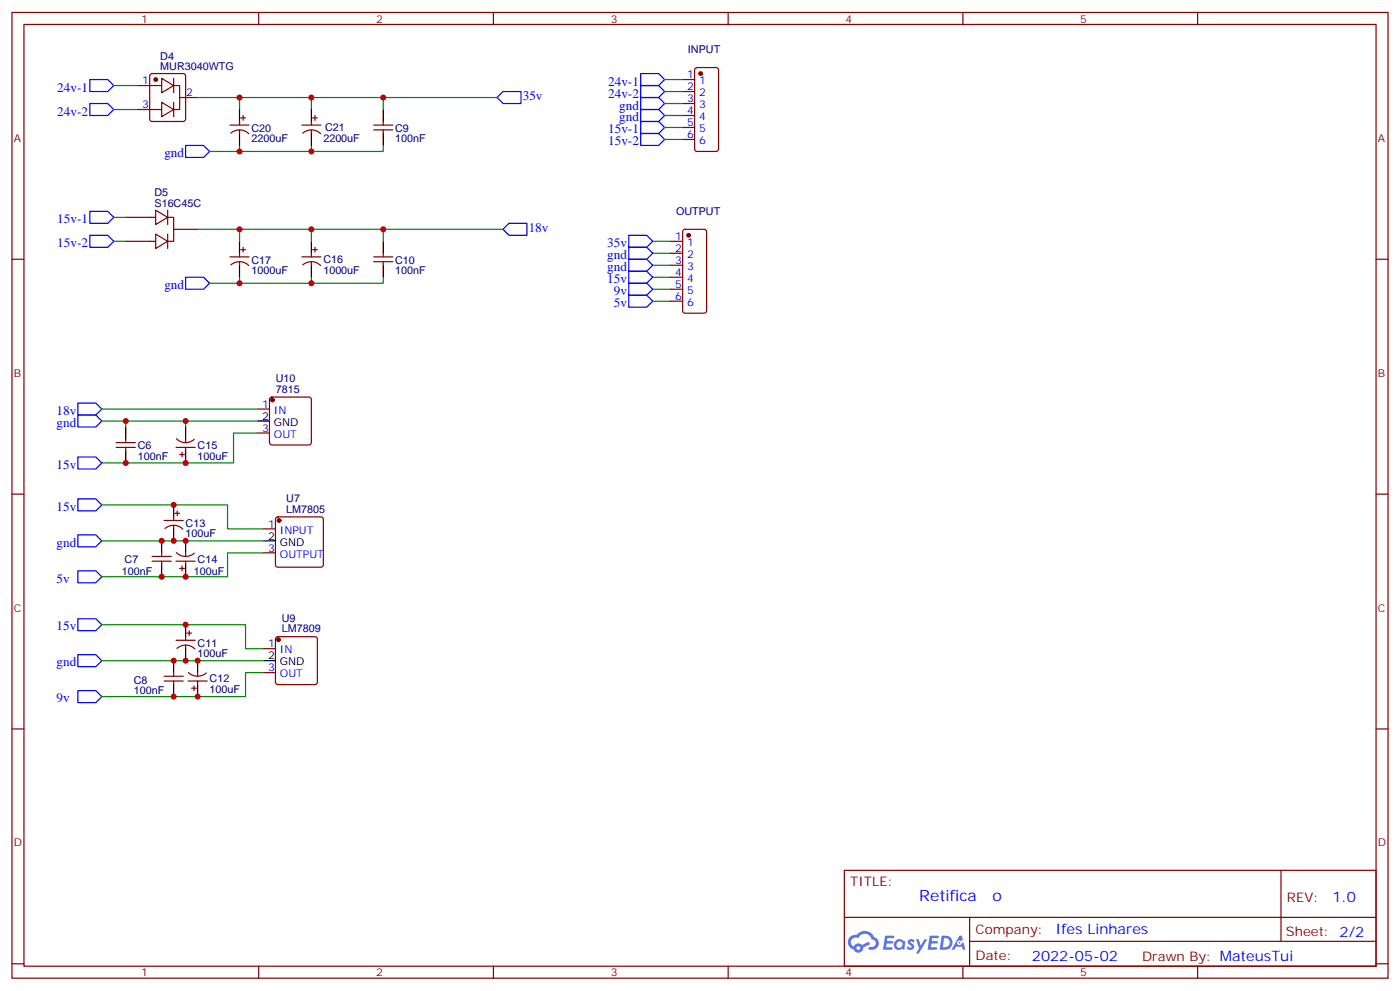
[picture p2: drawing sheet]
<svg xmlns="http://www.w3.org/2000/svg" width="412mm" height="292mm" viewBox="0 0 412 292" stroke-linecap="round" stroke-linejoin="round" font-family="sans-serif">
<g fill="none" stroke="#870000" stroke-width=".35">
<path d="M3.5 3.7h405.4v284.3h-405.4zM7.1 7.2h398.2v277.3h-398.2zM76.2 3.7v3.5M145.3 3.7v3.5M214.5 3.7v3.5M283.6 3.7v3.5M352.8 3.7v3.5M3.5 76.3h3.6M405.3 76.3h3.6M3.5 145.5h3.6M405.3 145.5h3.6M3.5 214.6h3.6"/>
<path d="M405.3 214.6h3.6M248.7 256.3h156.6v28.2h-156.6zM377.3 256.3v20.9M248.7 270.1h156.5M285.6 277.2h119.6M285.6 270.1v14.1M3.5 283.8h3.6M76.2 284.5v3.5M145.3 284.5v3.5M214.5 284.5v3.5M283.6 284.5v3.5M352.8 284.5v3.5"/>
<path d="M405.3 283.8h3.6"/>
</g>
<g fill="#5487ff">
<path d="M267.7 276.7a1.22 1.22 0 0 1 1.7 .3l-.4 .6a.47 .47 0 0 0-.3-.4 .47 .47 0 0 0-.5 .2l.1 .2a1.14 1.14 0 0 1 .8 1.7 1.14 1.14 0 0 1-1.9 0l-.2-.2 .5-.5 .7 .4a.29 .29 0 0 0 .3-.2 .29 .29 0 0 0-.2-.4 1.04 1.04 0 0 1-.6-1.7z"/>
<path d="M260.7 275.5h2.4l.3 .2-.2 .5h-1.8l-.1 .9h1.5l.3 .3-.3 .4h-1.6l-.2 1.1 1.7 .1 .2 .3-.2 .3h-2.6z"/>
<path d="M273.8 275.5h2.4l.3 .2-.1 .5h-1.8l-.2 .9h1.6l.3 .3-.4 .4h-1.6l-.1 1.1 1.7 .1 .2 .3-.2 .3h-2.6z"/>
<path d="M282.6 275.5h.7l.3 1.2-.6 .4a.69 .69 0 0 0-1 .2 .69 .69 0 0 0 .4 1 .69 .69 0 0 0 .9-.6l.5-.3 .6 2.2h-.8l-.2-.9h-1.8l-.5 .9h-.8z"/>
<path d="M269.8 276.6h.8l.6 1.8 1.1-1.8h.9l-2.6 4.2h-.8l.9-1.6z"/>
<path d="M277.4 275.5l-.6 4.1h1.3a2.11 2.11 0 0 0 2.5-2.1 2.11 2.11 0 0 0-2.5-2zM278.1 276.2a1.39 1.39 0 0 1 1.7 1.4 1.39 1.39 0 0 1-1.8 1.3h-.3z"/>
<path d="M263.7 277.1a1.54 1.54 0 0 0-.1 2.1 1.54 1.54 0 0 0 2.2 .2l.6 .2 .3-2.3-.2-.2-.4-.1a1.49 1.49 0 0 0-2.4 .1zM264 278.1a.94 .94 0 0 1 1.8 0 .94 .94 0 0 1-1.8 0z"/>
<path d="M250.4 275.9a2.18 2.18 0 0 0 1.1 3.7 1.44 1.44 0 0 0 1.6 .9 1.44 1.44 0 0 0 1.2-1.5l2-1-.5-.7-1.9 .9a1.47 1.47 0 0 0-2.4 .5 1.39 1.39 0 0 1-.7-2 1.39 1.39 0 0 1 2-.4 2.12 2.12 0 0 1 2.2-1.3 2.12 2.12 0 0 1 1.9 1.6 1.14 1.14 0 0 1 1.1 1.5 1.14 1.14 0 0 1-1.7 .7 .43 .43 0 0 0-.5 .3 .43 .43 0 0 0 .4 .5 1.98 1.98 0 0 0 2.5-1.2 1.98 1.98 0 0 0-1.2-2.5 3.1 3.1 0 0 0-5.3-.7l-.9 .1zM252.3 279.2a.55 .55 0 0 1 1.1 0 .55 .55 0 0 1-1.1 0z"/>
<circle cx="282.6" cy="277.6" r=".26"/>
</g>
<g fill="none" stroke="#870000" stroke-width=".35">
<path d="M40.6 25.2h7M40.6 32.2h7M44.3 21.9l.5-.2h9.2l.5 .2 .2 .5v12.7l-.3 .5-.4 .2h-9.2l-.5-.3-.2-.4v-12.7zM47.6 23.1l3.6 2.1-3.6 2.1zM47.6 30.1l3.6 2.1-3.6 2.2zM51.2 25.2h1.7v7h-1.7M51.2 23.1v4.2M51.2 30.1v4.3M52.9 28.7h5.3M67.7 36.8h5.7M68 39.2a3.8 3.8 0 0 1 5.3 .2M70.6 35.8v1"/>
<path d="M70.6 38.2v1.1M70.9 34.7h1.4M71.6 34v1.4M88.9 36.8h5.6M89.2 39.2a3.8 3.8 0 0 1 5.2 .2M91.7 35.8v1M91.7 38.2v1.1M92.1 34.7h1.4M92.8 34v1.4M110.1 38.2h5.6M110.1 36.8h5.6M112.9 35.8v1"/>
<path d="M112.9 38.2v1.1M201.1 23.4h3.5M201.1 27h3.5M201.1 30.5h3.5M201.1 34h3.5M201.1 37.5h3.5M204.8 20.1l.5-.2h5.7l.6 .4 .1 23.6-.5 .6-5.9 .1-.6-.5-.1-23.5zM201.1 41.1h3.5M37 64h8.9M37 71h8.9M45.9 61.9l3.5 2.1-3.5 2.1zM45.9 68.9l3.5 2.1-3.5 2.2z"/>
<path d="M49.4 64h1.8v7h-1.8M49.4 61.9v4.2M49.4 68.9v4.3M51.2 67.5h7M67.7 75.6h5.7M68 78a3.8 3.8 0 0 1 5.3 .2M70.6 74.6v1M70.6 77v1.1M70.9 73.5h1.4M71.6 72.8v1.4M88.9 75.6h5.6M89.2 78a3.8 3.8 0 0 1 5.2 .2"/>
<path d="M91.7 74.6v1M91.7 77v1.1M92.1 73.5h1.4M92.8 72.8v1.4M110.1 77h5.6M110.1 75.6h5.6M112.9 74.6v1M112.9 77v1.1M197.6 71h3.5M197.6 74.6h3.5M197.6 78.1h3.5M201.3 67.7l.5-.2h5.6l.7 .5v23.5l-.4 .7h-5.9l-.7-.4v-23.6z"/>
<path d="M197.6 81.6h3.5M197.6 85.2h3.5M197.6 88.7h3.5M79.6 117.1l.5-.2h10.9l.5 .2 .2 .5v12.7l-.2 .5-.5 .2h-10.9l-.5-.2-.2-.5v-12.7zM34.2 131.7h5.7M34.2 130.3h5.7M37 129.3v1M37 131.7v1.1M51.9 131.7h5.6M52 129.2a3.8 3.8 0 0 0 5.2 .1M52.9 133.8h1.4M53.6 133.1v1.4"/>
<path d="M54.7 129.3v1M54.7 131.7v1.1M75.8 120.4h3.6M75.8 127.5h3.6M48.3 153.2h5.7M48.6 155.6a3.8 3.8 0 0 1 5.3 .2M51.2 152.2v1M51.2 154.7v1M51.5 151.1h1.4M52.2 150.4v1.4M77.6 155.7h3.5M81.4 152.4l.4-.2h12.7l.5 .2 .2 .5v13.4l-.2 .5-.5 .2h-12.7l-.5-.2-.2-.5v-13.4z"/>
<path d="M44.8 165.2h5.6M44.8 163.8h5.6M47.6 162.8v1M47.6 165.2v1.1M51.9 165.2h5.6M52 162.7a3.8 3.8 0 0 0 5.2 .2M52.9 167.4h1.4M53.6 166.7v1.4M54.7 162.8v1M54.7 165.2v1.1M77.6 162.8h3.5M48.3 199.1h5.7"/>
<path d="M51.2 198v1.1M51.9 188.5h5.6M52.1 190.9a3.8 3.8 0 0 1 5.3 .2M54.7 187.5v1M54.7 189.9v1.1M55 186.4h1.4M55.5 198a3.8 3.8 0 0 0 5.2 .1M55.7 185.7v1.4M58.2 198v1.1M77.6 191h3.5M77.6 198h3.5M81.4 187.7l.4-.2h11l.5 .2 .2 .5v12.7l-.2 .5-.5 .2h-11l-.5-.3-.2-.4v-12.7z"/>
<path d="M48.3 200.5h5.7M51.2 200.5v1.1M55.4 200.5h5.6M56.4 202.6h1.5M57.1 201.9v1.4M58.2 200.5v1.1"/>
</g>
<g fill="#870000" stroke="#870000" stroke-width=".35">
<circle cx="45.9" cy="23.4" r=".53"/>
<circle cx="82.2" cy="153.2" r=".53"/>
<circle cx="82" cy="188.3" r=".53"/>
<circle cx="80.3" cy="117.8" r=".53"/>
<circle cx="206.4" cy="21.7" r=".53"/>
<circle cx="202.8" cy="69.3" r=".53"/>
</g>
<g fill="none" stroke="#000" stroke-width=".35">
<path d="M70.6 32.2v3.6M70.6 39.3v3.5M91.7 32.2v3.6M91.7 39.3v3.5M112.9 32.2v3.6M112.9 39.3v3.5M70.6 71v3.6M70.6 78.1v3.5M91.7 71v3.6M91.7 78.1v3.5M112.9 71v3.6M112.9 78.1v3.5"/>
<path d="M37 125.7v3.6M37 132.8v3.5M54.7 125.7v3.6M54.7 132.8v3.5M75.8 124h3.6M47.6 159.2v3.6M51.2 148.7v3.5M51.2 155.7v3.5M54.7 159.2v3.6M77.6 159.2h3.5M47.6 166.3v3.5M54.7 166.3v3.5"/>
<path d="M51.2 194.5v3.5M54.7 183.9v3.6M54.7 191v3.5M58.2 194.5v3.5M77.6 194.5h3.5M51.2 201.6v3.5M58.2 201.6v3.5"/>
</g>
<g fill="none" stroke="#00f" stroke-width=".35">
<path d="M26.5 23.4h5.2l1.8 1.8-1.8 1.8h-5.2zM26.5 30.5h5.2l1.8 1.7-1.8 1.8h-5.2zM146.4 28.7l1.8-1.7h5.3v3.5h-5.3zM188.7 21.7h5.3l1.8 1.7-1.8 1.8h-5.3zM188.7 25.2h5.3l1.8 1.8-1.8 1.7h-5.3zM188.7 28.7h5.3l1.8 1.8-1.8 1.7h-5.3zM188.7 32.2h5.3l1.8 1.8-1.8 1.8h-5.3zM188.7 35.8h5.3l1.8 1.7-1.8 1.8h-5.3zM188.7 39.3h5.3l1.8 1.8-1.8 1.7h-5.3zM54.7 42.8h5.3l1.7 1.8-1.7 1.8h-5.3zM26.5 62.2h5.2l1.8 1.8-1.8 1.8h-5.2zM26.5 69.3h5.2l1.8 1.7-1.8 1.8h-5.2z"/>
<path d="M149.9 65.8h5.3v3.5h-5.3l-1.7-1.8zM185.2 79.9h5.3l1.8 1.7-1.8 1.8h-5.3zM185.2 76.3h5.3l1.8 1.8-1.8 1.8h-5.3zM185.2 72.8h5.3l1.8 1.8-1.8 1.7h-5.3zM185.2 69.3h5.3l1.8 1.7-1.8 1.8h-5.3zM54.7 81.6h5.3l1.7 1.8-1.7 1.8h-5.3zM185.2 86.9h5.3l1.8 1.8-1.8 1.8h-5.3zM185.2 83.4h5.3l1.8 1.8-1.8 1.7h-5.3zM22.9 118.7h5.3l1.8 1.7-1.8 1.8h-5.3zM22.9 122.2h5.3l1.8 1.8-1.8 1.7h-5.3zM22.9 134.5h5.3l1.8 1.8-1.8 1.8h-5.3zM22.9 146.9h5.3l1.8 1.8-1.8 1.7h-5.3z"/>
<path d="M22.9 157.5h5.3l1.8 1.7-1.8 1.8h-5.3zM22.9 168.1h5.3l1.8 1.7-1.8 1.8h-5.3zM22.9 182.2h5.3l1.8 1.7-1.8 1.8h-5.3zM22.9 192.8h5.3l1.8 1.7-1.8 1.8h-5.3zM22.9 203.3h5.3l1.8 1.8-1.8 1.8h-5.3z"/>
</g>
<g fill="none" stroke="#008700" stroke-width=".35">
<path d="M33.5 25.2h7.1M33.5 32.2h7.1M58.2 28.7h88.2M70.6 28.7v3.5M91.7 28.7v3.5M112.9 28.7v3.5M195.8 23.4h5.3M195.8 27h5.3M195.8 30.5h5.3M195.8 34h5.3M195.8 37.5h5.3M70.6 42.8v1.8"/>
<path d="M91.7 42.8v1.8M112.9 42.8v1.8h-51.2M195.8 41.1h5.3M33.5 64h3.5M33.5 71h3.5M58.2 67.5h90M70.6 67.5v3.5M91.7 67.5v3.5M112.9 67.5v3.5M192.3 71h5.3M192.3 78.1h5.3M192.3 74.6h5.3"/>
<path d="M70.6 81.6v1.8M91.7 81.6v1.8M112.9 81.6v1.8h-51.2M192.3 88.7h5.3M192.3 85.2h5.3M192.3 81.6h5.3M30 120.4h45.8M30 124h7M54.7 124v1.7M75.8 124h-38.8v1.7M75.8 127.5h-7v8.8h-38.8M30 148.7h37v7h10.6"/>
<path d="M30 159.2h47.6M77.6 162.8h-10.6v7h-37M30 183.9h42.3v7.1h5.3M30 194.5h47.6M77.6 198h-5.3v7.1h-42.3"/>
</g>
<g fill="#c00">
<circle cx="70.6" cy="28.7" r=".88"/>
<circle cx="91.7" cy="28.7" r=".88"/>
<circle cx="112.9" cy="28.7" r=".88"/>
<circle cx="70.6" cy="67.5" r=".88"/>
<circle cx="91.7" cy="67.5" r=".88"/>
<circle cx="112.9" cy="67.5" r=".88"/>
<circle cx="54.7" cy="124" r=".88"/>
<circle cx="54.7" cy="136.3" r=".88"/>
<circle cx="37" cy="124" r=".88"/>
<circle cx="37" cy="136.3" r=".88"/>
<circle cx="91.7" cy="44.6" r=".88"/>
<circle cx="70.6" cy="44.6" r=".88"/>
<circle cx="91.7" cy="83.4" r=".88"/>
<circle cx="70.6" cy="83.4" r=".88"/>
<circle cx="54.7" cy="159.2" r=".88"/>
<circle cx="51.2" cy="148.7" r=".88"/>
<circle cx="51.2" cy="159.2" r=".88"/>
<circle cx="47.6" cy="159.2" r=".88"/>
<circle cx="47.6" cy="169.8" r=".88"/>
<circle cx="54.7" cy="169.8" r=".88"/>
<circle cx="54.7" cy="183.9" r=".88"/>
<circle cx="51.2" cy="194.5" r=".88"/>
<circle cx="54.7" cy="194.5" r=".88"/>
<circle cx="58.2" cy="194.5" r=".88"/>
<circle cx="58.2" cy="205.1" r=".88"/>
<circle cx="51.2" cy="205.1" r=".88"/>
</g>
<g font-size="4.6" fill="#00f">
<text x="270.8" y="265.3">Retifica</text>
<text x="292.4" y="265.3">o</text>
</g>
<g font-size="4.2" fill="#00f">
<text x="392.5" y="265.5">1.0</text>
<text x="310.9" y="275.1">Ifes Linhares</text>
<text x="304" y="282.9">2022-05-02</text>
</g>
<g font-size="3.9" fill="#00f">
<text x="16.9" y="27">24v-1</text>
<text x="154" y="29.6">35v</text>
<text x="179.2" y="25.2">24v-1</text>
<text x="179.2" y="28.7">24v-2</text>
<text x="16.9" y="34">24v-2</text>
<text x="182.4" y="32.2">gnd</text>
<text x="182.4" y="35.8">gnd</text>
<text x="179.2" y="39.3">15v-1</text>
<text x="48.4" y="46.3">gnd</text>
<text x="179.2" y="42.8">15v-2</text>
<text x="16.9" y="65.8">15v-1</text>
<text x="155.8" y="68.4">18v</text>
<text x="16.9" y="72.8">15v-2</text>
<text x="178.9" y="76.3">gnd</text>
<text x="178.9" y="72.8">35v</text>
<text x="178.9" y="83.4">15v</text>
<text x="178.9" y="79.9">gnd</text>
<text x="48.4" y="85.1">gnd</text>
<text x="180.8" y="86.9">9v</text>
<text x="180.8" y="90.5">5v</text>
<text x="16.7" y="122.1">18v</text>
<text x="16.7" y="125.7">gnd</text>
<text x="16.7" y="138">15v</text>
<text x="16.7" y="150.3">15v</text>
<text x="16.7" y="160.9">gnd</text>
<text x="16.7" y="171.5">5v</text>
<text x="16.7" y="185.6">15v</text>
<text x="16.7" y="196.2">gnd</text>
<text x="16.7" y="206.8">9v</text>
</g>
<g font-size="3.9" fill="#800">
<text x="250.5" y="260.8">TITLE:</text>
<text x="379.1" y="265.5">REV:</text>
<text x="287.4" y="275">Company:</text>
<text x="378.7" y="275.7">Sheet: 2/2</text>
<text x="287.4" y="282.7">Date:</text>
<text x="336.4" y="282.8">Drawn By: MateusTui</text>
</g>
<g font-size="3.2" fill="#800">
<text x="41.6" y="6.7">1</text>
<text x="110.8" y="6.7">2</text>
<text x="179.9" y="6.7">3</text>
<text x="249.1" y="6.7">4</text>
<text x="318.2" y="6.7">5</text>
<text x="4.1" y="41.8">A</text>
<text x="405.9" y="41.8">A</text>
<text x="4.1" y="110.9">B</text>
<text x="405.9" y="110.9">B</text>
<text x="4.1" y="180.1">C</text>
<text x="405.9" y="180.1">C</text>
<text x="4.1" y="249.2">D</text>
<text x="405.9" y="249.2">D</text>
<text x="41.6" y="287.5">1</text>
<text x="110.8" y="287.5">2</text>
<text x="179.9" y="287.5">3</text>
<text x="249.1" y="287.5">4</text>
<text x="318.2" y="287.5">5</text>
</g>
<g font-size="3.2" fill="#000080">
<text x="47.2" y="17.6">D4</text>
<text x="202.7" y="15.6">INPUT</text>
<text x="47.2" y="20.6">MUR3040WTG</text>
<text x="74.1" y="41.8">2200uF</text>
<text x="74.1" y="38.8">C20</text>
<text x="95.2" y="41.8">2200uF</text>
<text x="95.8" y="38.7">C21</text>
<text x="116.4" y="41.8">100nF</text>
<text x="116.4" y="38.8">C9</text>
<text x="45.5" y="57.6">D5</text>
<text x="45.5" y="60.8">S16C45C</text>
<text x="199.1" y="63.2">OUTPUT</text>
<text x="74.1" y="77.6">C17</text>
<text x="95.2" y="77.6">C16</text>
<text x="116.4" y="77.6">C10</text>
<text x="74.1" y="80.6">1000uF</text>
<text x="95.2" y="80.6">1000uF</text>
<text x="116.4" y="80.6">100nF</text>
<text x="81.3" y="112.6">U10</text>
<text x="81.3" y="115.6">7815</text>
<text x="40.6" y="135.3">100nF</text>
<text x="40.6" y="132.3">C6</text>
<text x="58.2" y="135.3">100uF</text>
<text x="58.2" y="132.2">C15</text>
<text x="84.3" y="147.9">U7</text>
<text x="54.7" y="155.2">C13</text>
<text x="84.3" y="150.9">LM7805</text>
<text x="54.7" y="158.2">100uF</text>
<text x="36.7" y="165.7">C7</text>
<text x="58.2" y="165.7">C14</text>
<text x="35.9" y="169.3">100nF</text>
<text x="57.1" y="169.2">100uF</text>
<text x="83" y="183.2">U9</text>
<text x="58.2" y="190.4">C11</text>
<text x="83" y="186.2">LM7809</text>
<text x="58.2" y="193.5">100uF</text>
<text x="39.4" y="201.4">C8</text>
<text x="61.7" y="200.9">C12</text>
<text x="39.4" y="204.5">100nF</text>
<text x="61.7" y="204.1">100uF</text>
</g>
<g font-size="3.2" fill="#00f">
<text x="202.4" y="23.1">1</text>
<text x="41.9" y="24.8">1</text>
<text x="54.9" y="28.4">2</text>
<text x="202.4" y="26.6">2</text>
<text x="205.9" y="24.8">1</text>
<text x="205.9" y="28.4">2</text>
<text x="41.9" y="31.9">3</text>
<text x="202.4" y="30.1">3</text>
<text x="202.4" y="33.7">4</text>
<text x="205.9" y="31.9">3</text>
<text x="205.9" y="35.4">4</text>
<text x="202.4" y="37.2">5</text>
<text x="202.4" y="40.7">6</text>
<text x="205.9" y="38.9">5</text>
<text x="205.9" y="42.5">6</text>
<text x="198.9" y="70.7">1</text>
<text x="198.9" y="74.2">2</text>
<text x="198.9" y="77.8">3</text>
<text x="202.4" y="72.5">1</text>
<text x="202.4" y="76">2</text>
<text x="198.9" y="81.3">4</text>
<text x="202.4" y="79.5">3</text>
<text x="202.4" y="83">4</text>
<text x="198.9" y="84.8">5</text>
<text x="198.9" y="88.3">6</text>
<text x="202.4" y="86.6">5</text>
<text x="202.4" y="90.1">6</text>
<text x="77.2" y="120.1">1</text>
<text x="80.7" y="121.8">IN</text>
<text x="77.2" y="127.1">3</text>
<text x="80.7" y="128.9">OUT</text>
<text x="78.9" y="155.4">1</text>
<text x="82.4" y="157.1">INPUT</text>
<text x="78.9" y="162.4">3</text>
<text x="82.4" y="164.2">OUTPUT</text>
<text x="78.9" y="190.6">1</text>
<text x="78.9" y="197.7">3</text>
<text x="82.4" y="192.4">IN</text>
<text x="82.4" y="199.5">OUT</text>
</g>
<g font-size="3.2">
<text x="77.2" y="123.6">2</text>
<text x="80.7" y="125.4">GND</text>
<text x="78.9" y="158.9">2</text>
<text x="82.4" y="160.7">GND</text>
<text x="78.9" y="194.2">2</text>
<text x="82.4" y="195.9">GND</text>
</g>
</svg>
